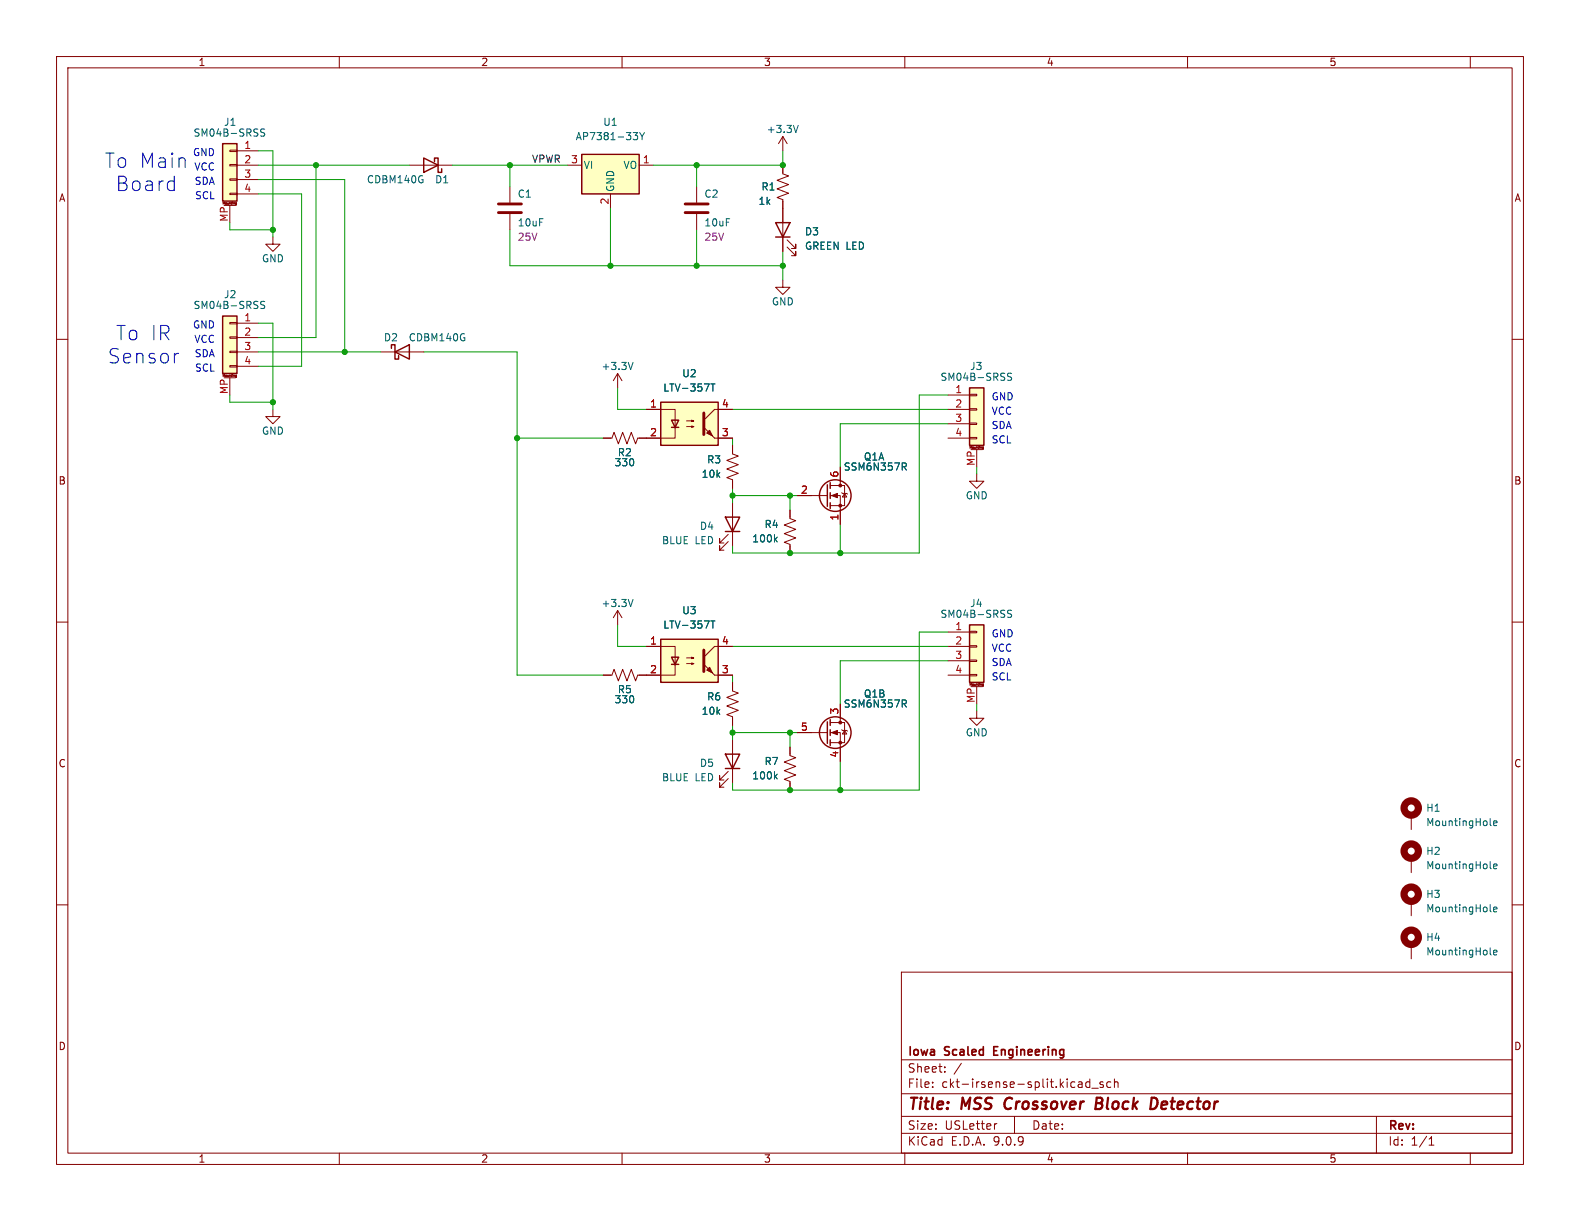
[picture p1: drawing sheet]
<svg xmlns="http://www.w3.org/2000/svg" width="279mm" height="216mm" viewBox="0 0 279 216" stroke-linecap="round" stroke-linejoin="round" font-family="sans-serif">
<g fill="none" stroke="#840000" stroke-width=".18">
<path d="M10 10h259.4v195.9h-259.4zM12 12h255.4v191.9h-255.4zM60 10v2M110 10v2M160 10v2M210 10v2M260 10v2M10 60h2M109.2 66l-.7 1.3M109.2 66l.8 1.3M109.2 66v2.6M267.4 60h2"/>
<path d="M10 110h2M267.4 110h2M139.7 132.1v1.5l1 .4-2 .7 2 .8-2 .8 2 .7-2 .8 1 .4v1.5M10 160h2M159.4 171.9h108v32h-108zM267.4 160h2M159.4 197.4h108M159.4 193.4h108M159.4 187.4h108M164.9 192.1v.2M164.9 191.4v.1M167.1 189.4v.2"/>
<path d="M167.1 188.7v.1M170 188l-1.3 1.9M176.3 198.7l-.3 .1M179.4 197.4v3M192.7 190.8v1.5M192.7 191.4l-.4-.1-.3 .3v.4l.1 .2h.6M193.1 192.4h1.1M195.1 191.4l-.4-.1-.2 .2 .1 .2 .5 .2v.3h-.6M196.4 191.4l-.4-.1-.3 .3v.4l.2 .2h.5M197.1 191.4l.2-.1 .3 .1 .1 .9M197.1 190.8v1.5M243.4 197.4v6.5"/>
<path d="M60 203.9v2M110 203.9v2M159.4 200.4h108M160 203.9v2M210 203.9v2M252.7 202.5h.9M252.7 201.4l.4-.4v1.5M260 203.9v2"/>
</g>
<path d="M177.9 194.4a1.27 1.27 0 0 0 0 1.6M193.8 195.1h.7M194.5 195.1l.3 .1M194.6 194.1h-.7l-.2 2 1-.1M194.7 195l-.2 .1M204.1 194.1a1.11 1.11 0 0 1 .1 1.9" fill="none" stroke="#840000" stroke-width=".4"/>
<path d="M175.7 185.8h.5M176.5 185.1h-.8v1.5h.8" fill="none" stroke="#840000" stroke-width=".3"/>
<path d="M111.9 64.1l-.4 1.2M137.1 137.3l.3 .4M137.4 136.9l-.4 .5" fill="none" stroke="#006464" stroke-width=".18"/>
<path d="M102.9 27.3h10.1v7h-10.1z" fill="#ffffc2"/>
<path d="M102.9 27.3h10.1v7h-10.1z" fill="none" stroke="#840000" stroke-width=".25"/>
<path d="M100.3 29.2h2.6M107.9 34.3v2.5M113 29.2h2.6M138.4 49.5v1.3h1.3l-1.3 1.3-1.2-1.3h1.2" fill="none" stroke="#840000" stroke-width=".18"/>
<path d="M112 23.4h.8l-.5 .5 .4 .1 .1 .5-.3 .2h-.3M113.1 23.4l.4 .7M113.5 24.1v.6M114 23.4l-.5 .7" fill="none" stroke="#006464" stroke-width=".18"/>
<path d="M171.4 68.6h2.6v10.1h-2.6z" fill="#ffffc2"/>
<path d="M137.2 39.4h2.5l-1.3 2.5zM137.2 41.9h2.5M171.4 68.6h2.6v10.1h-2.6z" fill="none" stroke="#840000" stroke-width=".25"/>
<g fill="none" stroke="#840000" stroke-width=".18">
<path d="M123.2 33v2.8M123.2 37.8v2.8M138.4 29.2v1.5l1 .4-2 .8 2 .7-2 .8 2 .8-2 .7 1 .4v9.2M138.4 24.1v2.6M138.4 24.1l-.7 1.3M138.4 24.1l.8 1.3M139.2 43.7l1.5 1.5v-.7v.7h-.7M139.2 42.4l1.5 1.5v-.7v.7h-.7M167.6 69.9h3.8M167.6 72.4h3.8M167.6 74.9h3.8M167.6 77.5h3.8"/>
<path d="M171.4 69.7h1.3v.3h-1.3zM171.4 72.3h1.3v.2h-1.3zM171.4 74.8h1.3v.3h-1.3zM171.4 77.3h1.3v.3h-1.3zM171.7 79.5h2M172.7 79.5v3.1M173.7 79.1l.1 .2h.1M173.7 79.4h.2M173.7 79.1h.1M173.8 79.1h-.1M173.8 79h.1v.4M173.8 79v.1"/>
<path d="M173.9 79.4h.1M172.7 83.8v1.3h-1.3l1.3 1.3 1.3-1.3h-1.3M106.7 119.4h1.5l.4-1 .7 2 .8-2 .8 2 .7-2 .8 2 .4-1h1.5M109.2 108l-.7 1.2M109.2 108l.8 1.2M109.2 108v2.5"/>
</g>
<path d="M141.2 22.2l-.5 1.2M178.9 66h-.5l-.2 .1v.4l.6 .2 .1 .3-.3 .3-.4-.1M111.9 106l-.4 1.3" fill="none" stroke="#006464" stroke-width=".18"/>
<path d="M121.2 36.1h4M121.2 37.6h4" fill="none" stroke="#840000" stroke-width=".51"/>
<path d="M116.8 113h10.2v7.7h-10.2z" fill="#ffffc2"/>
<g fill="none" stroke="#840000" stroke-width=".25">
<path d="M128.3 91.4h2.5l-1.3 2.6zM128.3 94h2.5M146.3 85.7v3.8M146.8 85.3v1.1M146.8 87.1v1M146.8 88.9v1M116.8 113h10.2v7.7h-10.2zM118.7 116.2h1.3l-.6 1.3zM118.7 117.5h1.3M128.3 133.4h2.5l-1.3 2.5zM128.3 135.9h2.5M146.3 127.6v3.8"/>
<path d="M146.8 127.3v1M146.8 129v1M146.8 130.8v1"/>
<circle cx="147.7" cy="87.6" r="2.79"/>
<circle cx="147.7" cy="129.5" r="2.79"/>
</g>
<g fill="none" stroke="#840000" stroke-width=".18">
<path d="M106.7 77.5h1.5l.4-1 .7 2 .8-2 .8 2 .7-2 .8 2 .4-1h1.5M129.5 78.7v1.6l1.1 .3-2.1 .8 2.1 .8-2.1 .7 2.1 .8-2.1 .8 1 .3v1.6M128.8 95.8l-1.5 1.5v-.8v.8h.7M128.8 94.5l-1.5 1.5v-.7v.7h.7M129.5 88.9v7.6M139.7 90.2v1.5l1 .4-2 .7 2 .8-2 .8 2 .7-2 .8 1 .4v1.5M141 87.6h5.3M146.8 85.9h2.6v3.5h-2.6M146.8 87.6h1.8v5.1M148.6 82.6v3.3M148.8 87.1l.2 .1h.7l.2 .2M149.4 87.2l.3 .7h-.7z"/>
<path d="M114.3 114.3h5.1v3.3M119.4 117.5v1.9h-5.1M121.4 116.3h1.3l-.4 .2v-.3l.4 .1M121.4 117.3h1.3l-.4 .2v-.3l.4 .1M126.4 119.4h3.1M129.5 114.3h-3.1l-1.9 1.9M128.8 137.7l-1.5 1.5v-.8v.8h.7M128.8 136.4l-1.5 1.5v-.7v.7h.7M129.5 120.7v1.5l1.1 .4-2.1 .7 2.1 .8-2.1 .7 2.1 .8-2.1 .8 1 .3v1.6M129.5 130.8v7.6M141 129.5h5.3M146.8 127.8h2.6v3.5h-2.6"/>
<path d="M146.8 129.5h1.8v5.1M148.6 124.5v3.3M148.8 129l.2 .2h.7l.2 .1M149.4 129.2l.3 .6h-.7z"/>
</g>
<path d="M124.5 114.9v3.8" fill="none" stroke="#840000" stroke-width=".51"/>
<g fill="#840000" stroke="#840000" stroke-width=".18">
<path d="M125 118.5l.5-.5 .5 1z"/>
<path d="M124.5 117.5l1.9 1.9z"/>
<path d="M147.1 87.6l1-.4v.8z"/>
<path d="M147.1 129.5l1-.3v.7z"/>
<circle cx="148.6" cy="85.9" r=".25"/>
<circle cx="148.6" cy="89.4" r=".25"/>
<circle cx="148.6" cy="127.8" r=".25"/>
<circle cx="148.6" cy="131.3" r=".25"/>
</g>
<path d="M137.1 95.3l.3 .5M137.4 95l-.4 .5M159.6 81.9h.4l.3 .2-.1 .4h-.6M159.9 82.5l.4 .6M125.7 109.8h.7M126.1 109.8v1.3M159.6 123.8h.4l.3 .2-.1 .4h-.6M159.9 124.4l.4 .6" fill="none" stroke="#006464" stroke-width=".18"/>
<path d="M171.4 110.5h2.6v10.2h-2.6z" fill="#ffffc2"/>
<path d="M74.9 27.9l2.6 1.3-2.6 1.3zM76.8 28.6v-.7h.7v2.6h.6v-.7M69.2 61.6v-.6h.6v2.5h.7v-.6M69.8 62.2l2.6-1.2v2.5zM171.4 110.5h2.6v10.2h-2.6z" fill="none" stroke="#840000" stroke-width=".25"/>
<g fill="none" stroke="#840000" stroke-width=".18">
<path d="M72.4 29.2h7.6M90.2 33v2.8M90.2 37.8v2.8M48.3 72.4v1.3h1.2l-1.2 1.2-1.3-1.2h1.3M67.3 62.2h7.6M167.6 111.8h3.8M167.6 114.3h3.8M167.6 116.8h3.8M167.6 119.4h3.8M171.4 111.6h1.3v.3h-1.3zM171.4 114.2h1.3v.2h-1.3zM171.4 116.7h1.3v.3h-1.3z"/>
<path d="M171.4 119.3h1.3v.2h-1.3zM171.7 121.4h2M172.7 125.7v1.3h-1.3l1.3 1.3 1.3-1.3h-1.3M172.7 121.4v3.1M173.7 121l.1 .2h.1M173.7 121.3h.2M173.7 121h.1M173.8 121h-.1M173.8 120.9h.1v.4M173.8 120.9v.1M173.9 121.3h.1M249.6 144.1v2.6"/>
<path d="M249.6 151.8v2.5M249.6 159.4v2.5M249.6 167v2.5"/>
</g>
<path d="M178.9 108l-.5-.1-.2 .1v.4l.6 .2 .1 .3-.3 .3-.4-.1M263.5 153.4l.2 .2M263.5 145.8l.2 .2M264.1 145.6l.6-.1v-.3l-.4-.1-.2 .2 .1 .6h.5M264.1 153.2l.6-.1v-.3h-.4l-.2 .1 .1 .7h.5M263.5 168.7l.2 .2M263.5 161.1l.2 .1M264.1 168.4l.6-.1v-.2l-.4-.1-.2 .2 .1 .6h.5M264.1 160.8l.6-.1v-.3h-.4l-.2 .2 .1 .6h.5" fill="none" stroke="#006464" stroke-width=".18"/>
<g fill="none" stroke="#840000" stroke-width="1.3">
<circle cx="249.6" cy="150.5" r="1.27"/>
<circle cx="249.6" cy="142.9" r="1.27"/>
<circle cx="249.6" cy="158.1" r="1.27"/>
<circle cx="249.6" cy="165.7" r="1.27"/>
</g>
<path d="M88.1 36.1h4.1M88.1 37.6h4.1" fill="none" stroke="#840000" stroke-width=".51"/>
<path d="M116.8 71.1h10.2v7.6h-10.2z" fill="#ffffc2"/>
<path d="M116.8 71.1h10.2v7.6h-10.2zM118.7 74.3h1.3l-.6 1.3zM118.7 75.6h1.3" fill="none" stroke="#840000" stroke-width=".25"/>
<path d="M114.3 72.4h5.1v3.3M119.4 75.6v1.9h-5.1M121.4 74.4h1.3l-.4 .1v-.2l.4 .1M121.4 75.4h1.3l-.4 .2v-.3l.4 .1M126.4 77.5h3.1M129.5 72.4h-3.1l-1.9 1.9" fill="none" stroke="#840000" stroke-width=".18"/>
<path d="M124.5 73v3.8" fill="none" stroke="#840000" stroke-width=".51"/>
<g fill="#840000" stroke="#840000" stroke-width=".18">
<path d="M125 76.6l.5-.5 .5 1z"/>
<path d="M124.5 75.6l1.9 1.9z"/>
</g>
<path d="M125.7 67.9h.7M126.1 67.9v1.3" fill="none" stroke="#006464" stroke-width=".18"/>
<path d="M39.4 55.9h2.5v10.1h-2.5z" fill="#ffffc2"/>
<path d="M39.4 55.9h2.5v10.1h-2.5z" fill="none" stroke="#840000" stroke-width=".25"/>
<g fill="none" stroke="#840000" stroke-width=".18">
<path d="M40.6 57h1.3v.3h-1.3zM40.6 59.6h1.3v.2h-1.3zM41.9 57.2h3.8M41.9 59.7h3.8M48.3 41.9v1.3h1.2l-1.2 1.3-1.3-1.3h1.3M39.6 66.8h2.1M40.6 62.1h1.3v.3h-1.3zM40.6 64.6h1.3v.3h-1.3zM40.6 66.8v3.1M41.6 66.5l.1-.1 .1-.1v.3M41.6 66.5l.1 .1M41.7 66.7h.1"/>
<path d="M41.7 66.6h.1M41.8 66.7h.1M41.8 66.6v.1M41.9 62.2h3.8M41.9 64.8h3.8"/>
</g>
<path d="M46.8 53.3h-.5l-.2 .1v.4l.6 .2 .1 .3-.2 .3-.5-.1" fill="none" stroke="#006464" stroke-width=".18"/>
<path d="M39.4 25.4h2.5v10.2h-2.5z" fill="#ffffc2"/>
<path d="M39.4 25.4h2.5v10.2h-2.5z" fill="none" stroke="#840000" stroke-width=".25"/>
<g fill="none" stroke="#840000" stroke-width=".18">
<path d="M39.6 36.3h2.1M40.6 26.5h1.3v.3h-1.3zM40.6 29.1h1.3v.2h-1.3zM40.6 31.6h1.3v.3h-1.3zM40.6 34.2h1.3v.2h-1.3zM40.6 36.3v3.1M41.8 35.9v.3h-.1M41.8 35.9h-.2l.1 .2h.1M41.9 26.7h3.8M41.9 29.2h3.8M41.9 31.8h3.8M41.9 34.3h3.8"/>
<path d="M138.4 29.2v1.3M138.4 35.6v3.8M138.4 41.9v2.6M106.7 77.5h1.2M113 77.5h3.8M114.3 72.4h2.5M127 72.4h2.5M127 77.5h2.5M129.5 78.7v1.3M129.5 85.1v1.3M139.7 90.2v1.2M139.7 96.5v1.3"/>
<path d="M141 87.6h2.5M148.6 82.6v2.5M148.6 90.2v2.5M106.7 119.4h1.2M113 119.4h3.8M114.3 114.3h2.5M127 119.4h2.5M127 114.3h2.5M129.5 120.7v1.2M129.5 127v1.3M139.7 132.1v1.3M139.7 138.4v1.3"/>
<path d="M141 129.5h2.5M148.6 124.5v2.5M148.6 132.1v2.5"/>
</g>
<g fill="none" stroke="#006464" stroke-width=".18">
<path d="M46.8 22.9l-.5-.1-.2 .1v.4l.6 .2 .1 .3-.2 .3-.5-.1M125.7 67.9h.7M126.1 67.9v1.3M137.1 95.3l.3 .5M137.4 95l-.4 .5M159.6 81.9h.4l.3 .2-.1 .4h-.6M159.9 82.5l.4 .6M125.7 109.8h.7M126.1 109.8v1.3M137.1 137.3l.3 .4M137.4 136.9l-.4 .5M159.6 123.8h.4l.3 .2-.1 .4h-.6"/>
<path d="M159.9 124.4l.4 .6"/>
</g>
<g fill="none" stroke="#009600" stroke-width=".18">
<path d="M40.6 39.4v1.2h7.7M45.7 26.7h2.6v15.2M45.7 31.8h15.3v30.4M45.7 29.2h26.7M45.7 34.3h7.6v30.5h-7.6M55.9 29.2v30.5h-10.2M80 29.2h20.3M90.2 29.2v3.8M107.9 36.8v10.2M123.2 29.2v3.8M138.4 26.7v2.5h-22.8M45.7 57.2h2.6v15.2"/>
<path d="M90.2 40.6v6.4h48.2M123.2 40.6v6.4M138.4 44.5v5M40.6 69.9v1.2h7.7M45.7 62.2h21.6M74.9 62.2h16.5v57.2h15.3M91.4 77.5h15.3M109.2 68.6v3.8h5.1M129.5 77.5v1.2M129.5 72.4h38.1M167.6 69.9h-5v27.9h-33.1v-1.3M167.6 74.9h-19v7.7"/>
<path d="M129.5 86.4v2.5M129.5 87.6h11.5M139.7 87.6v2.6M148.6 92.7v5.1M172.7 82.6v1.2M109.2 110.5v3.8h5.1M129.5 119.4v1.3M129.5 114.3h38.1M167.6 116.8h-19v7.7M167.6 111.8h-5v27.9h-33.1v-1.3M129.5 128.3v2.5M129.5 129.5h11.5"/>
<path d="M139.7 129.5v2.6M148.6 134.6v5.1M172.7 124.5v1.2"/>
</g>
<path d="M31.3 62.5h.3" fill="none" stroke="#0000c2" stroke-width=".18"/>
<g fill="#009600" stroke="#009600" stroke-width=".18">
<circle cx="48.3" cy="71.1" r=".46"/>
<circle cx="48.3" cy="40.6" r=".46"/>
<circle cx="139.7" cy="87.6" r=".46"/>
<circle cx="139.7" cy="97.8" r=".46"/>
<circle cx="90.2" cy="29.2" r=".46"/>
<circle cx="123.2" cy="29.2" r=".46"/>
<circle cx="138.4" cy="47" r=".46"/>
<circle cx="123.2" cy="47" r=".46"/>
<circle cx="138.4" cy="29.2" r=".46"/>
<circle cx="148.6" cy="97.8" r=".46"/>
<circle cx="129.5" cy="87.6" r=".46"/>
<circle cx="139.7" cy="129.5" r=".46"/>
<circle cx="129.5" cy="129.5" r=".46"/>
<circle cx="148.6" cy="139.7" r=".46"/>
<circle cx="139.7" cy="139.7" r=".46"/>
<circle cx="107.9" cy="47" r=".46"/>
<circle cx="91.4" cy="77.5" r=".46"/>
<circle cx="55.9" cy="29.2" r=".46"/>
<circle cx="61" cy="62.2" r=".46"/>
</g>
<g font-size="3.5" fill="#0000c2">
<text x="18.5" y="29.9">To Main</text>
<text x="20.4" y="34">Board</text>
<text x="19" y="64.5">Sensor</text>
<text x="20.5" y="60.4">To IR</text>
</g>
<g font-size="2.8" fill="#840000">
<text x="160.4" y="196.8">Title:</text>
<text x="170.1" y="196.8">MSS</text>
<text x="178.5" y="196.8">Crossover</text>
<text x="195.4" y="196.8">Block</text>
<text x="205.9" y="196.8">Detector</text>
</g>
<g font-size="2.1" fill="#840000">
<text x="160.4" y="189.9">Sheet:</text>
<text x="160.4" y="187.1">Iowa</text>
<text x="167.1" y="187.1">Scaled</text>
<text x="176.4" y="187.1">Engineering</text>
<text x="160.4" y="192.6">File:</text>
<text x="166.5" y="192.6">ckt-irsense-split.kicad_sch</text>
<text x="160.4" y="202.8">KiCad</text>
<text x="160.4" y="200">Size:</text>
<text x="167.1" y="200">USLetter</text>
<text x="168.1" y="202.8">E.D.A.</text>
<text x="175.7" y="202.8">9.0.9</text>
<text x="182.4" y="200">Date:</text>
<text x="245.4" y="200.2">Rev:</text>
<text x="245.4" y="202.8">Id:</text>
<text x="249.5" y="202.8">1/1</text>
</g>
<g font-size="1.8" fill="#840000">
<text x="35" y="11.9">1</text>
<text x="85" y="11.9">2</text>
<text x="135" y="11.9">3</text>
<text x="185" y="11.9">4</text>
<text x="235" y="11.9">5</text>
<text x="10.3" y="35.9">A</text>
<text x="267.7" y="35.9">A</text>
<text x="10.3" y="85.9">B</text>
<text x="267.7" y="85.9">B</text>
<text x="10.3" y="135.9">C</text>
<text x="267.7" y="135.9">C</text>
<text x="10.3" y="185.9">D</text>
<text x="267.7" y="185.9">D</text>
<text x="35" y="205.8">1</text>
<text x="85" y="205.8">2</text>
<text x="135" y="205.8">3</text>
<text x="185" y="205.8">4</text>
<text x="235" y="205.8">5</text>
</g>
<g font-size="1.8" fill="#006464">
<text x="39.5" y="22.5">J1</text>
<text x="106.6" y="22.5">U1</text>
<text x="135.5" y="23.7">+3.3V</text>
<text x="34.1" y="24.4">SM04B-SRSS</text>
<text x="101.7" y="25">AP7381-33Y</text>
<text x="64.8" y="32.6">CDBM140G</text>
<text x="76.8" y="32.6">D1</text>
<text x="91.4" y="35.2">C1</text>
<text x="103.1" y="30.1">VI</text>
<text x="108.8" y="34" transform="rotate(-90 108.8 34)">GND</text>
<text x="110.2" y="30.1">VO</text>
<text x="124.5" y="35.2">C2</text>
<text x="134.5" y="33.9">R1</text>
<text x="91.4" y="40.2">10uF</text>
<text x="124.5" y="40.2">10uF</text>
<text x="134" y="36.4">1k</text>
<text x="142.2" y="41.8">D3</text>
<text x="46.2" y="46.6">GND</text>
<text x="142.2" y="44.4">GREEN LED</text>
<text x="39.5" y="52.9">J2</text>
<text x="34.1" y="54.8">SM04B-SRSS</text>
<text x="136.4" y="54.2">GND</text>
<text x="67.8" y="60.6">D2</text>
<text x="72.2" y="60.6">CDBM140G</text>
<text x="106.3" y="65.6">+3.3V</text>
<text x="171.5" y="65.6">J3</text>
<text x="117.2" y="69.4">LTV-357T</text>
<text x="120.5" y="66.9">U2</text>
<text x="166.2" y="67.5">SM04B-SRSS</text>
<text x="46.2" y="77.1">GND</text>
<text x="108.6" y="82.7">330</text>
<text x="109.1" y="80.9">R2</text>
<text x="124.9" y="82.1">R3</text>
<text x="149.1" y="83.4">SSM6N357R</text>
<text x="152.7" y="81.6">Q1A</text>
<text x="124" y="84.7">10k</text>
<text x="170.7" y="88.5">GND</text>
<text x="123.7" y="93.9">D4</text>
<text x="135.1" y="93.6">R4</text>
<text x="117" y="96.4">BLUE</text>
<text x="122.9" y="96.4">LED</text>
<text x="132.9" y="96.1">100k</text>
<text x="106.3" y="107.5">+3.3V</text>
<text x="171.5" y="107.5">J4</text>
<text x="117.2" y="111.4">LTV-357T</text>
<text x="120.5" y="108.8">U3</text>
<text x="166.2" y="109.4">SM04B-SRSS</text>
<text x="108.6" y="124.6">330</text>
<text x="109.1" y="122.8">R5</text>
<text x="124.9" y="124.1">R6</text>
<text x="149.1" y="125.3">SSM6N357R</text>
<text x="152.7" y="123.5">Q1B</text>
<text x="124" y="126.6">10k</text>
<text x="170.7" y="130.4">GND</text>
<text x="123.7" y="135.8">D5</text>
<text x="135.1" y="135.5">R7</text>
<text x="117" y="138.3">BLUE</text>
<text x="122.9" y="138.3">LED</text>
<text x="132.9" y="138">100k</text>
<text x="252.1" y="143.7">H1</text>
<text x="252.1" y="146.3">MountingHole</text>
<text x="252.1" y="151.4">H2</text>
<text x="252.1" y="153.9">MountingHole</text>
<text x="252.1" y="159">H3</text>
<text x="252.1" y="161.5">MountingHole</text>
<text x="252.1" y="166.6">H4</text>
<text x="252.1" y="169.1">MountingHole</text>
</g>
<g font-size="1.8" fill="#0000c2">
<text x="34" y="27.7">GND</text>
<text x="34.3" y="30.2">VCC</text>
<text x="34.3" y="32.8">SDA</text>
<text x="34.4" y="35.3">SCL</text>
<text x="34" y="58.2">GND</text>
<text x="34.3" y="60.7">VCC</text>
<text x="34.3" y="63.3">SDA</text>
<text x="34.4" y="65.8">SCL</text>
<text x="175.3" y="70.9">GND</text>
<text x="175.3" y="73.4">VCC</text>
<text x="175.3" y="76">SDA</text>
<text x="175.3" y="78.5">SCL</text>
<text x="175.3" y="112.8">GND</text>
<text x="175.3" y="117.9">SDA</text>
<text x="175.3" y="115.3">VCC</text>
<text x="175.3" y="120.4">SCL</text>
</g>
<g font-size="1.8" fill="#a90000">
<text x="43.1" y="26.4">1</text>
<text x="43.1" y="29">2</text>
<text x="100.9" y="29">3</text>
<text x="113.6" y="29">1</text>
<text x="43.1" y="31.5">3</text>
<text x="43.1" y="34">4</text>
<text x="40.4" y="39.3" transform="rotate(-90 40.4 39.3)">MP</text>
<text x="107.7" y="36.3" transform="rotate(-90 107.7 36.3)">2</text>
<text x="43.1" y="56.9">1</text>
<text x="43.1" y="59.4">2</text>
<text x="43.1" y="62">3</text>
<text x="43.1" y="64.5">4</text>
<text x="40.4" y="69.8" transform="rotate(-90 40.4 69.8)">MP</text>
<text x="168.8" y="69.6">1</text>
<text x="114.9" y="72.1">1</text>
<text x="114.9" y="77.2">2</text>
<text x="127.6" y="72.1">4</text>
<text x="127.6" y="77.2">3</text>
<text x="168.8" y="72.1">2</text>
<text x="168.8" y="74.7">3</text>
<text x="168.8" y="77.2">4</text>
<text x="172.5" y="82.5" transform="rotate(-90 172.5 82.5)">MP</text>
<text x="141.5" y="87.4">2</text>
<text x="148.3" y="84.5" transform="rotate(-90 148.3 84.5)">6</text>
<text x="148.3" y="92.1" transform="rotate(-90 148.3 92.1)">1</text>
<text x="168.8" y="111.5">1</text>
<text x="114.9" y="114">1</text>
<text x="114.9" y="119.1">2</text>
<text x="127.6" y="114">4</text>
<text x="127.6" y="119.1">3</text>
<text x="168.8" y="114">2</text>
<text x="168.8" y="116.6">3</text>
<text x="168.8" y="119.1">4</text>
<text x="172.5" y="124.4" transform="rotate(-90 172.5 124.4)">MP</text>
<text x="141.5" y="129.3">5</text>
<text x="148.3" y="126.4" transform="rotate(-90 148.3 126.4)">3</text>
<text x="148.3" y="134.1" transform="rotate(-90 148.3 134.1)">4</text>
</g>
<text font-size="1.8" fill="#0f0f0f" x="94" y="28.9">VPWR</text>
<g font-size="1.8" fill="#840084">
<text x="91.4" y="42.8">25V</text>
<text x="124.5" y="42.8">25V</text>
</g>
<g font-size=".5" fill="#840000">
<text x="39.3" y="36.3">Mounting</text>
<text x="39.3" y="66.8">Mounting</text>
<text x="171.3" y="79.5">Mounting</text>
<text x="171.3" y="121.4">Mounting</text>
</g>
</svg>
